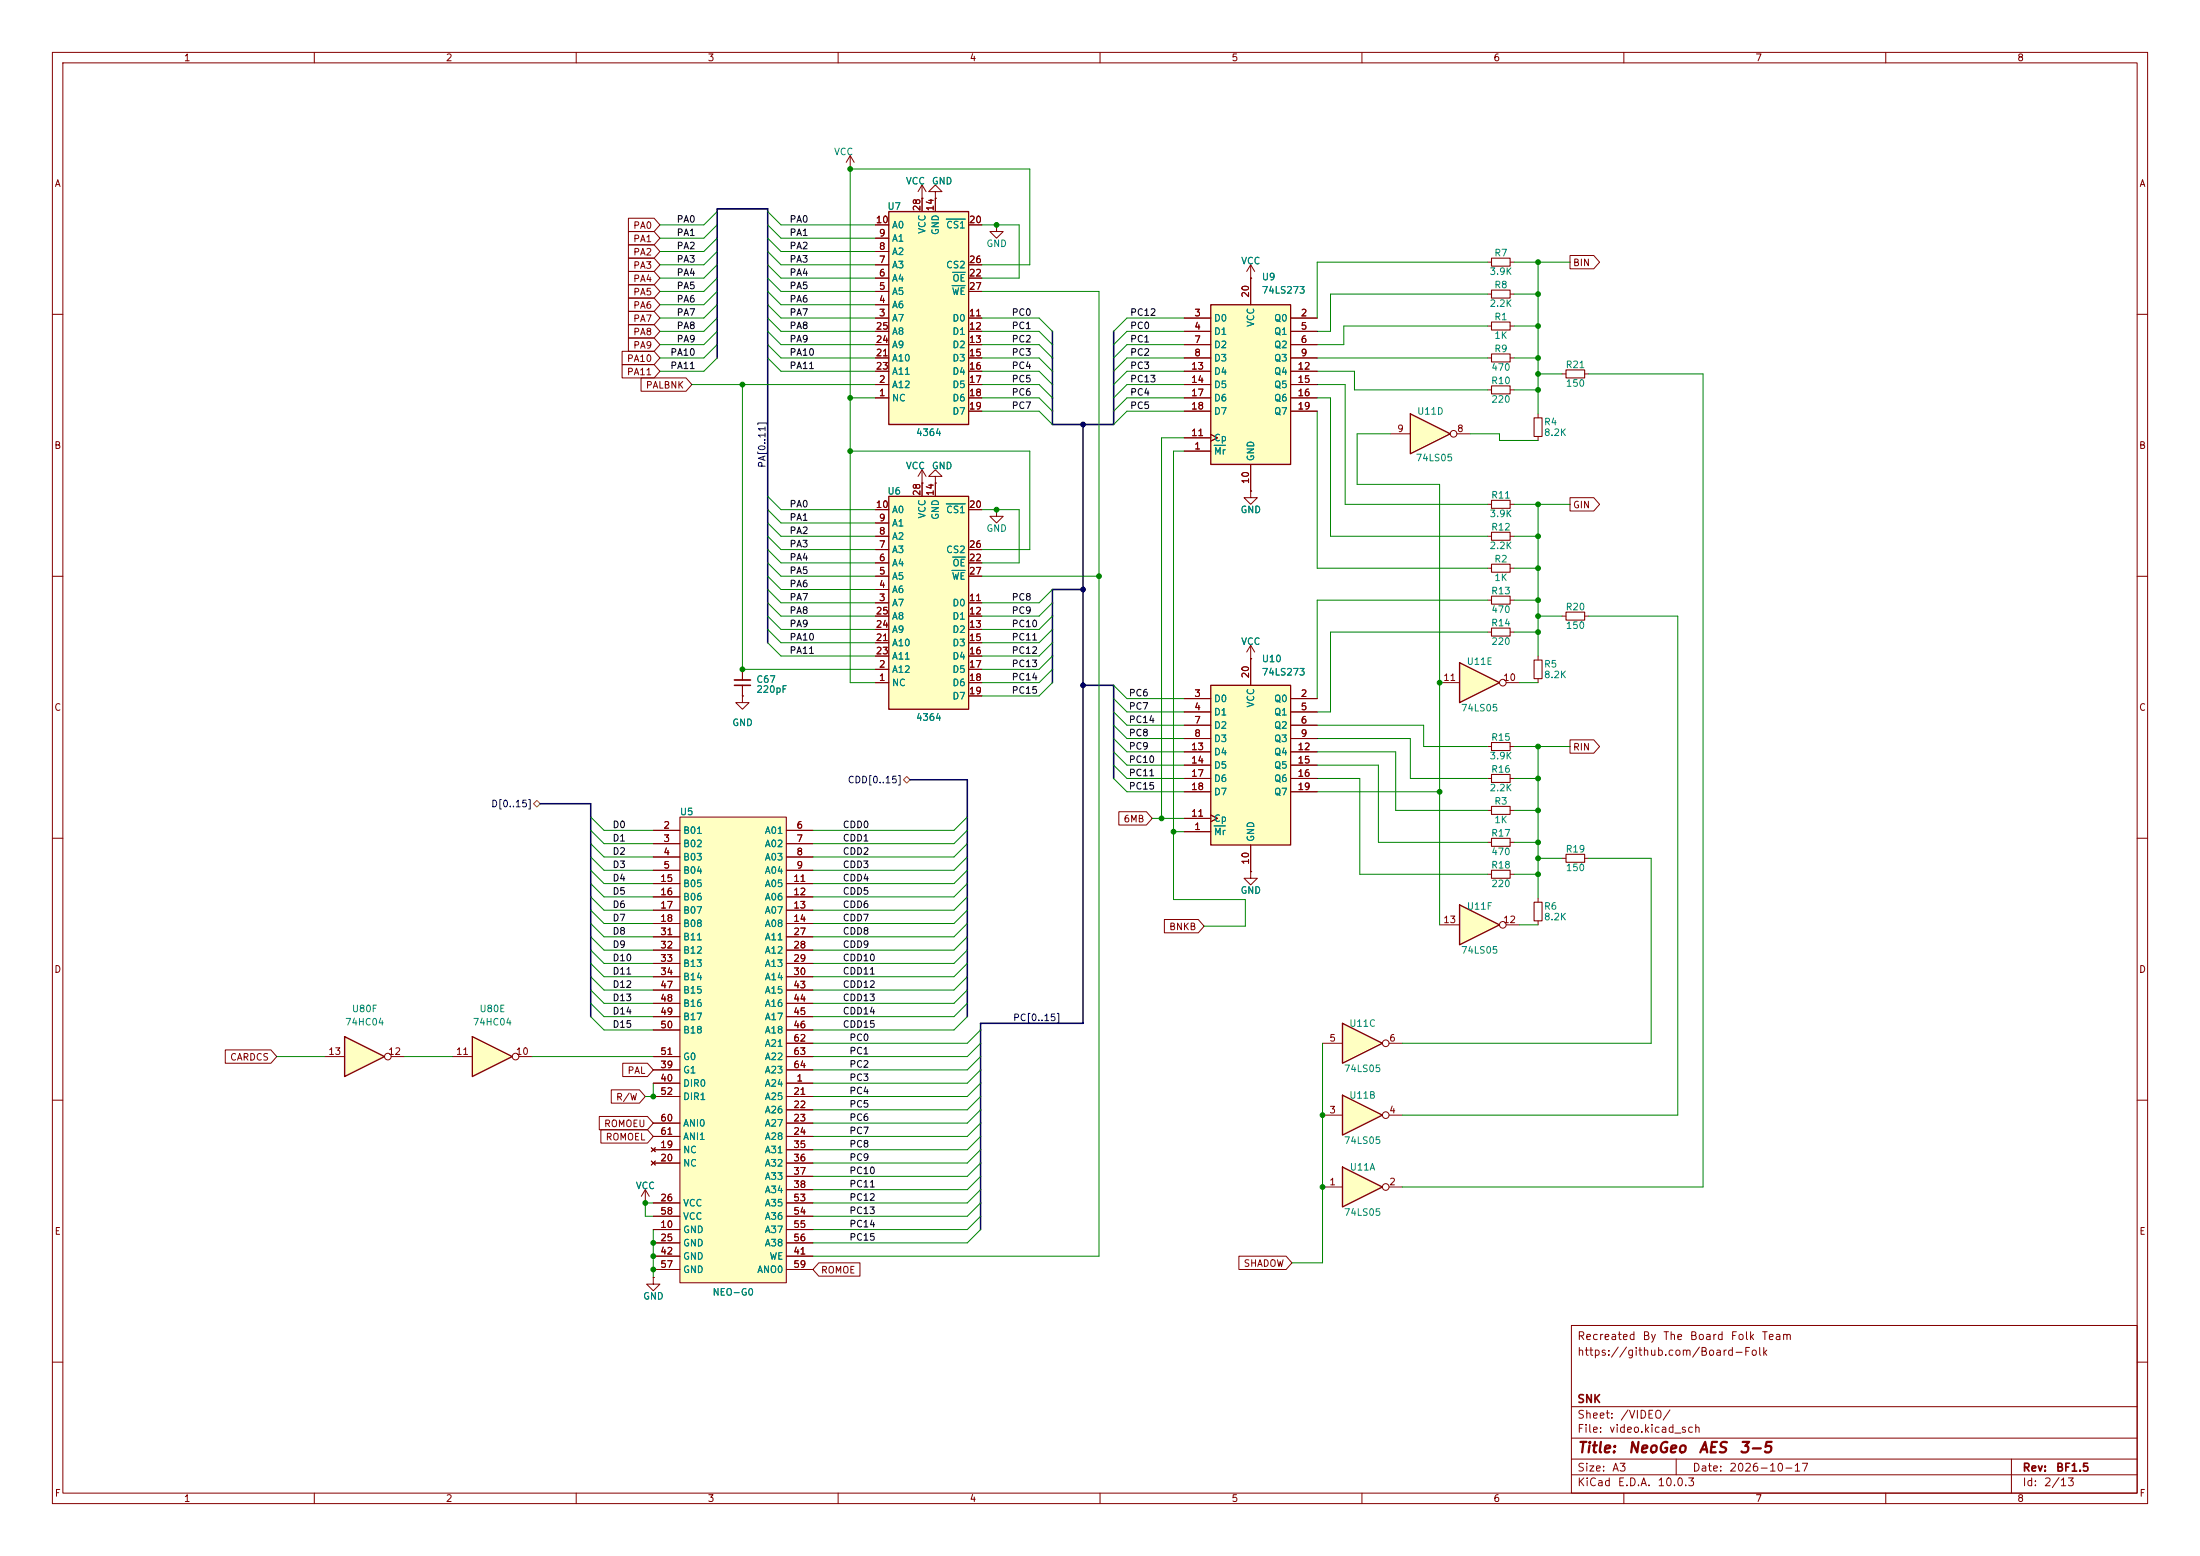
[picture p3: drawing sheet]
<svg xmlns="http://www.w3.org/2000/svg" width="420mm" height="297mm" viewBox="0 0 420 297" stroke-linecap="round" stroke-linejoin="round" font-family="sans-serif">
<g fill="none" stroke="#840000" stroke-width=".19">
<path d="M10 10h400v277h-400zM12 12h396v273h-396zM60 10v2M110 10v2M160 10v2M210 10v2M260 10v2M310 10v2M360 10v2M10 60h2M408 60h2M10 110h2"/>
<path d="M408 110h2M284 120.7h.7M288.3 120.7h.8M10 160h2M408 160h2M284 166.9h.7M288.3 166.9h.8M10 210h2M408 210h2M300 253h108v32h-108zM10 260h2M300 278.5h108"/>
<path d="M300 274.5h108M300 268.5h108M320 278.5v3M384 278.5v6.5M408 260h2M60 285v2M110 285v2M160 285v2M210 285v2M260 285v2M300 281.5h108M310 285v2"/>
<path d="M360 285v2"/>
</g>
<path d="M284.7 119.9h3.6v1.5h-3.6zM284.7 166.1h3.6v1.5h-3.6z" fill="none" stroke="#840000" stroke-width=".2"/>
<path d="M256.3 222.8l7.6 3.8-7.6 3.8z" fill="#ffffc2"/>
<path d="M256.3 222.8l7.6 3.8-7.6 3.8z" fill="none" stroke="#840000" stroke-width=".25"/>
<g fill="none" stroke="#840000" stroke-width=".19">
<path d="M284 160.8h.7M288.3 160.8h.8M298.2 163.8h.8M302.5 163.8h.8M252.5 226.6h3.8M265.2 226.6h2.5"/>
<circle cx="264.5" cy="226.6" r=".63"/>
</g>
<path d="M284.7 160h3.6v1.5h-3.6zM299 163.1h3.5v1.5h-3.5z" fill="none" stroke="#840000" stroke-width=".2"/>
<path d="M278.6 172.7l7.7 3.8-7.7 3.8z" fill="#ffffc2"/>
<path d="M278.6 172.7l7.7 3.8-7.7 3.8z" fill="none" stroke="#840000" stroke-width=".25"/>
<g fill="none" stroke="#840000" stroke-width=".19">
<path d="M274.8 176.5h3.8M287.5 176.5h2.6"/>
<circle cx="286.9" cy="176.5" r=".63"/>
</g>
<path d="M90.2 197.9l7.6 3.8-7.6 3.8z" fill="#ffffc2"/>
<path d="M90.2 197.9l7.6 3.8-7.6 3.8z" fill="none" stroke="#840000" stroke-width=".25"/>
<g fill="none" stroke="#840000" stroke-width=".19">
<path d="M86.4 201.7h3.8M99.1 201.7h2.5"/>
<circle cx="98.4" cy="201.7" r=".63"/>
</g>
<path d="M65.8 197.9l7.6 3.8-7.6 3.8z" fill="#ffffc2"/>
<path d="M65.8 197.9l7.6 3.8-7.6 3.8z" fill="none" stroke="#840000" stroke-width=".25"/>
<g fill="none" stroke="#840000" stroke-width=".19">
<path d="M62 201.7h3.8M74.7 201.7h2.5"/>
<circle cx="74" cy="201.7" r=".63"/>
</g>
<path d="M169.7 94.7h15.2v40.7h-15.2z" fill="#ffffc2"/>
<path d="M169.7 94.7h15.2v40.7h-15.2z" fill="none" stroke="#840000" stroke-width=".25"/>
<g fill="none" stroke="#840000" stroke-width=".19">
<path d="M167.1 99.8h2.6M167.1 97.3h2.6M176 92.2v2.5M178.6 92.2v2.5M184.9 97.3h2.6M167.1 115.1h2.6M167.1 112.5h2.6M167.1 110h2.6M167.1 107.4h2.6M167.1 104.9h2.6M167.1 102.4h2.6M167.1 117.6h2.6"/>
<path d="M184.9 115.1h2.6M184.9 110h2.6M184.9 107.4h2.6M184.9 104.9h2.6M184.9 117.6h2.6M141.7 132.8v1.3h1.3l-1.3 1.3-1.2-1.3h1.2M141.7 132.8h.1M141.7 127.8v2M141.7 130.8v2M167.1 130.3h2.6M167.1 127.8h2.6M167.1 120.1h2.6"/>
<path d="M167.1 122.7h2.6M167.1 125.2h2.6M184.9 130.3h2.6M184.9 127.8h2.6M184.9 120.1h2.6M184.9 122.7h2.6M184.9 125.2h2.6M184.9 132.8h2.6"/>
</g>
<path d="M180.6 96.2h3.7M181.7 108.9h2.6M181.8 106.3h2.5" fill="none" stroke="#008484" stroke-width=".19"/>
<path d="M140.2 130.8h3.1" fill="none" stroke="#840000" stroke-width=".3"/>
<path d="M140.2 129.8h3.1" fill="none" stroke="#840000" stroke-width=".33"/>
<path d="M129.8 156h20.3v88.9h-20.3z" fill="#ffffc2"/>
<g fill="none" stroke="#840000" stroke-width=".19">
<path d="M176 92.2h.1M176 89.7l-.7 1.2M176 89.7l.8 1.2M176 89.7v2.5M178.6 90.9h-1.3l1.3-1.2 1.2 1.2h-1.2v1.3M178.6 92.2h.1M190.2 97.3v1.3h1.3l-1.3 1.2-1.2-1.2h1.2M190.2 97.3h.1M124.7 158.5h5.1M129.8 156h20.3v88.9h-20.3zM150.1 158.5h5.1M124.7 161h5.1"/>
<path d="M124.7 163.6h5.1M124.7 166.1h5.1M124.7 168.7h5.1M124.7 171.2h5.1M124.7 173.7h5.1M124.7 176.3h5.1M124.7 178.8h5.1M150.1 161h5.1M150.1 163.6h5.1M150.1 166.1h5.1M150.1 168.7h5.1M150.1 171.2h5.1"/>
<path d="M150.1 173.7h5.1M150.1 176.3h5.1M150.1 178.8h5.1M124.7 181.4h5.1M124.7 183.9h5.1M124.7 186.4h5.1M124.7 189h5.1M124.7 191.5h5.1M124.7 194.1h5.1M124.7 196.6h5.1M150.1 181.4h5.1M150.1 183.9h5.1"/>
<path d="M150.1 186.4h5.1M150.1 189h5.1M150.1 191.5h5.1M150.1 194.1h5.1M150.1 196.6h5.1M150.1 199.1h5.1M124.3 219.1l.8 .7M124.7 206.8h5.1M124.7 219.5h5.1M124.7 209.3h5.1M124.7 214.4h5.1M124.7 216.9h5.1"/>
<path d="M124.7 204.2h5.1M124.7 201.7h5.1M125.1 219.1l-.8 .7M150.1 206.8h5.1M150.1 219.5h5.1M150.1 209.3h5.1M150.1 211.8h5.1M150.1 214.4h5.1M150.1 216.9h5.1M150.1 204.2h5.1M150.1 201.7h5.1M124.3 221.6l.8 .8"/>
<path d="M124.7 234.7h5.1M124.7 222h5.1M124.7 237.2h5.1M124.7 229.6h5.1M124.7 239.8h5.1M124.7 232.2h5.1M125.1 221.6l-.8 .8M150.1 234.7h5.1M150.1 222h5.1M150.1 237.2h5.1M150.1 229.6h5.1M150.1 224.5h5.1"/>
<path d="M150.1 227.1h5.1M150.1 239.8h5.1M150.1 232.2h5.1M124.7 243.8v1.3h1.3l-1.3 1.3-1.3-1.3h1.3M124.7 243.8h.1M124.7 242.3h5.1M150.1 242.3h5.1"/>
</g>
<path d="M278.6 126.5l7.7 3.8-7.7 3.8z" fill="#ffffc2"/>
<path d="M278.6 126.5l7.7 3.8-7.7 3.8z" fill="none" stroke="#840000" stroke-width=".25"/>
<g fill="none" stroke="#840000" stroke-width=".19">
<path d="M284 50h.7M284 56.1h.7M288.3 50h.8M288.3 56.1h.8M284 74.4h.7M284 68.3h.7M284 62.2h.7M288.3 74.4h.8M288.3 68.3h.8M288.3 62.2h.8M284 96.3h.7M288.3 96.3h.8"/>
<path d="M284 108.5h.7M284 114.6h.7M284 102.4h.7M288.3 108.5h.8M288.3 114.6h.8M288.3 102.4h.8M274.8 130.3h3.8M287.5 130.3h2.6M284 154.7h.7M288.3 154.7h.8"/>
<circle cx="286.9" cy="130.3" r=".63"/>
</g>
<path d="M284.7 49.3h3.6v1.5h-3.6zM284.7 55.4h3.6v1.5h-3.6zM284.7 73.7h3.6v1.5h-3.6zM284.7 67.6h3.6v1.5h-3.6zM284.7 61.5h3.6v1.5h-3.6zM284.7 95.5h3.6v1.5h-3.6zM284.7 107.7h3.6v1.5h-3.6zM284.7 113.8h3.6v1.5h-3.6zM284.7 101.6h3.6v1.5h-3.6zM284.7 153.9h3.6v1.5h-3.6z" fill="none" stroke="#840000" stroke-width=".2"/>
<path d="M269.2 79l7.7 3.8-7.7 3.8z" fill="#ffffc2"/>
<path d="M269.2 79l7.7 3.8-7.7 3.8z" fill="none" stroke="#840000" stroke-width=".25"/>
<g fill="none" stroke="#840000" stroke-width=".19">
<path d="M298.2 71.4h.8M302.5 71.4h.8M238.8 93.7v1.3h-1.3l1.3 1.3 1.2-1.3h-1.2M238.8 93.7h.1M265.4 82.8h3.8M278.1 82.8h2.6M238.8 125.7h.1M238.8 123.2l-.8 1.3M238.8 123.2l.7 1.3M238.8 123.2v2.5M284 148.6h.7M284 142.5h.7"/>
<path d="M288.3 148.6h.8M288.3 142.5h.8"/>
<circle cx="277.5" cy="82.8" r=".63"/>
</g>
<path d="M299 70.6h3.5v1.5h-3.5zM284.7 147.8h3.6v1.6h-3.6zM284.7 141.7h3.6v1.6h-3.6z" fill="none" stroke="#840000" stroke-width=".2"/>
<path d="M231.1 58.2h15.3v30.4h-15.3z" fill="#ffffc2"/>
<path d="M231.1 58.2h15.3v30.4h-15.3z" fill="none" stroke="#840000" stroke-width=".25"/>
<g fill="none" stroke="#840000" stroke-width=".19">
<path d="M238.8 53.1v5.1M226.1 60.7h5M226.1 63.2h5M226.1 65.8h5M226.1 68.3h5M226.1 70.9h5M226.1 73.4h5M226.1 75.9h5M226.1 78.5h5M246.4 60.7h5.1M246.4 63.2h5.1M246.4 65.8h5.1"/>
<path d="M246.4 68.3h5.1M246.4 70.9h5.1M246.4 73.4h5.1M246.4 75.9h5.1M246.4 78.5h5.1M293.6 79v.8M226.1 86.1h5M226.1 83.6h5M231.1 82.9l1.3 .7-1.3 .6M238.8 88.6v5.1M293.6 83.3v.8M238.8 166.4v1.2h-1.3l1.3 1.3 1.2-1.3h-1.2"/>
<path d="M238.8 166.4h.1M293.6 171.5v.7M293.6 175.8v.7M123.2 229.6h.1M123.2 227.1l-.8 1.2M123.2 227.1l.8 1.2M123.2 227.1v2.5"/>
</g>
<path d="M231.8 85h2.2" fill="none" stroke="#008484" stroke-width=".19"/>
<path d="M292.9 79.8h1.5v3.5h-1.5zM292.9 172.2h1.5v3.6h-1.5z" fill="none" stroke="#840000" stroke-width=".2"/>
<path d="M231.1 130.8h15.3v30.5h-15.3z" fill="#ffffc2"/>
<path d="M231.1 130.8h15.3v30.5h-15.3z" fill="none" stroke="#840000" stroke-width=".25"/>
<g fill="none" stroke="#840000" stroke-width=".19">
<path d="M226.1 133.4h5M226.1 135.9h5M226.1 138.4h5M238.8 125.7v5.1M246.4 133.4h5.1M246.4 135.9h5.1M246.4 138.4h5.1M226.1 158.8h5M226.1 141h5M226.1 156.2h5M226.1 143.5h5M226.1 146.1h5"/>
<path d="M226.1 148.6h5M226.1 151.1h5M231.1 155.6l1.3 .6-1.3 .6M246.4 141h5.1M246.4 143.5h5.1M246.4 146.1h5.1M246.4 148.6h5.1M246.4 151.1h5.1M238.8 161.3v5.1"/>
</g>
<path d="M231.8 157.6h2.2" fill="none" stroke="#008484" stroke-width=".19"/>
<path d="M256.3 195.3l7.6 3.8-7.6 3.8z" fill="#ffffc2"/>
<path d="M256.3 195.3l7.6 3.8-7.6 3.8z" fill="none" stroke="#840000" stroke-width=".25"/>
<g fill="none" stroke="#840000" stroke-width=".19">
<path d="M298.2 117.6h.8M302.5 117.6h.8M252.5 199.1h3.8M265.2 199.1h2.5"/>
<circle cx="264.5" cy="199.1" r=".63"/>
</g>
<path d="M299 116.8h3.5v1.6h-3.5z" fill="none" stroke="#840000" stroke-width=".2"/>
<path d="M169.7 40.4h15.2v40.6h-15.2z" fill="#ffffc2"/>
<path d="M169.7 40.4h15.2v40.6h-15.2z" fill="none" stroke="#840000" stroke-width=".25"/>
<g fill="none" stroke="#840000" stroke-width=".19">
<path d="M162.3 32.3h.1M162.3 29.7l-.8 1.3M162.3 29.7l.8 1.3M162.3 29.7v2.6M176 37.8h.1M176 35.3v5.1M176 35.3l-.7 1.3M176 35.3l.8 1.3M178.6 36.6h-1.3l1.3-1.3 1.2 1.3h-1.2v1.2M178.6 37.8h.1M178.6 37.8v2.6M167.1 58.2h2.6"/>
<path d="M167.1 55.6h2.6M167.1 53.1h2.6M167.1 50.5h2.6M167.1 48h2.6M167.1 45.5h2.6M167.1 42.9h2.6M184.9 55.6h2.6M184.9 53.1h2.6M184.9 50.5h2.6M184.9 42.9h2.6M190.2 42.9v1.3h1.3l-1.3 1.3-1.2-1.3h1.2M190.2 42.9h.1"/>
<path d="M238.8 53.1h.1M238.8 50.5l-.8 1.3M238.8 50.5l.7 1.3M238.8 50.5v2.6M167.1 75.9h2.6M167.1 73.4h2.6M167.1 60.7h2.6M167.1 63.2h2.6M167.1 65.8h2.6M167.1 68.3h2.6M167.1 70.9h2.6M184.9 75.9h2.6"/>
<path d="M184.9 73.4h2.6M184.9 60.7h2.6M184.9 63.2h2.6M184.9 65.8h2.6M184.9 68.3h2.6M184.9 70.9h2.6M184.9 78.5h2.6M293.6 125.2v.8M293.6 129.5v.8"/>
</g>
<path d="M180.6 41.8h3.7M181.7 54.5h2.6M181.8 52h2.5" fill="none" stroke="#008484" stroke-width=".19"/>
<path d="M292.9 126h1.5v3.5h-1.5z" fill="none" stroke="#840000" stroke-width=".2"/>
<path d="M256.3 209l7.6 3.9-7.6 3.8z" fill="#ffffc2"/>
<path d="M256.3 209l7.6 3.9-7.6 3.8z" fill="none" stroke="#840000" stroke-width=".25"/>
<g fill="none" stroke="#840000" stroke-width=".19">
<path d="M176 37.8h.1M176 37.8v2.6M178.6 37.8h.1M178.6 37.8v2.6M120 54.4h4.9l1.1 1.2-1.1 1.3h-4.9zM120 59.4h4.9l1.1 1.3-1.1 1.3h-4.9zM120 56.9h4.9l1.1 1.3-1.1 1.2h-4.9zM120 46.7h4.9l1.1 1.3-1.1 1.3h-4.9zM120 49.3h4.9l1.1 1.2-1.1 1.3h-4.9zM120 51.8h4.9l1.1 1.3-1.1 1.3h-4.9zM120 44.2h4.9l1.1 1.3-1.1 1.2h-4.9zM120 41.7h4.9l1.1 1.2-1.1 1.3h-4.9z"/>
<path d="M167.1 58.2h2.6M167.1 55.6h2.6M167.1 53.1h2.6M167.1 50.5h2.6M167.1 48h2.6M167.1 45.5h2.6M167.1 42.9h2.6M184.9 55.6h2.6M184.9 53.1h2.6M184.9 50.5h2.6M184.9 42.9h2.6M238.8 53.1h.1"/>
<path d="M238.8 53.1v5.1M299.7 48.8h4.6l1.1 1.2-1.1 1.3h-4.6zM118.8 67.1h6.1l1.1 1.2-1.1 1.3h-6.1zM118.8 69.6h6.1l1.1 1.3-1.1 1.2h-6.1zM120 62h4.9l1.1 1.2-1.1 1.3h-4.9zM120 64.5h4.9l1.1 1.3-1.1 1.3h-4.9zM122.4 72.1h8.6l1.1 1.3-1.1 1.3h-8.6zM167.1 75.9h2.6M167.1 73.4h2.6M167.1 60.7h2.6M167.1 63.2h2.6M167.1 65.8h2.6"/>
<path d="M167.1 68.3h2.6M167.1 70.9h2.6M184.9 75.9h2.6M184.9 73.4h2.6M184.9 60.7h2.6M184.9 63.2h2.6M184.9 65.8h2.6M184.9 68.3h2.6M184.9 70.9h2.6M184.9 78.5h2.6M226.1 75.9h5M226.1 73.4h5"/>
<path d="M226.1 60.7h5M226.1 63.2h5M226.1 65.8h5M226.1 68.3h5M226.1 70.9h5M226.1 78.5h5M246.4 75.9h5.1M246.4 73.4h5.1M246.4 60.7h5.1M246.4 63.2h5.1M246.4 65.8h5.1M246.4 68.3h5.1"/>
<path d="M246.4 70.9h5.1M246.4 78.5h5.1M167.1 99.8h2.6M167.1 97.3h2.6M176 92.2h.1M176 92.2v2.5M178.6 92.2h.1M178.6 92.2v2.5M184.9 97.3h2.6M226.1 86.1h5M226.1 83.6h5M231.1 82.9l1.3 .7-1.3 .6"/>
<path d="M238.8 93.7h.1M238.8 88.6v5.1M299.7 95h4.6l1.1 1.3-1.1 1.2h-4.6zM167.1 115.1h2.6M167.1 112.5h2.6M167.1 110h2.6M167.1 107.4h2.6M167.1 104.9h2.6M167.1 102.4h2.6M167.1 117.6h2.6M184.9 115.1h2.6M184.9 110h2.6"/>
<path d="M184.9 107.4h2.6M184.9 104.9h2.6M184.9 117.6h2.6M141.7 132.8h.1M141.7 127.8v2M141.7 130.8v2M167.1 130.3h2.6M167.1 127.8h2.6M167.1 120.1h2.6M167.1 122.7h2.6M167.1 125.2h2.6M184.9 130.3h2.6"/>
<path d="M184.9 127.8h2.6M184.9 120.1h2.6M184.9 122.7h2.6M184.9 125.2h2.6M184.9 132.8h2.6M226.1 133.4h5M226.1 135.9h5M226.1 138.4h5M238.8 125.7h.1M238.8 125.7v5.1M246.4 133.4h5.1M246.4 135.9h5.1"/>
<path d="M246.4 138.4h5.1M124.7 158.5h5.1M150.1 158.5h5.1M213.6 154.9h5.3l1.1 1.3-1.1 1.3h-5.3zM226.1 158.8h5M226.1 141h5M226.1 156.2h5M226.1 143.5h5M226.1 146.1h5M226.1 148.6h5M226.1 151.1h5M231.1 155.6l1.3 .6-1.3 .6"/>
<path d="M246.4 141h5.1M246.4 143.5h5.1M246.4 146.1h5.1M246.4 148.6h5.1M246.4 151.1h5.1M299.7 141.2h4.6l1.1 1.3-1.1 1.3h-4.6zM124.7 161h5.1M124.7 163.6h5.1M124.7 166.1h5.1M124.7 168.7h5.1M124.7 171.2h5.1M124.7 173.7h5.1"/>
<path d="M124.7 176.3h5.1M124.7 178.8h5.1M150.1 161h5.1M150.1 163.6h5.1M150.1 166.1h5.1M150.1 168.7h5.1M150.1 171.2h5.1M150.1 173.7h5.1M150.1 176.3h5.1M150.1 178.8h5.1M222.3 175.5h6.5l1.1 1.3-1.1 1.3h-6.5zM238.8 166.4h.1"/>
<path d="M238.8 161.3v5.1M124.7 181.4h5.1M124.7 183.9h5.1M124.7 186.4h5.1M124.7 189h5.1M124.7 191.5h5.1M124.7 194.1h5.1M124.7 196.6h5.1M150.1 181.4h5.1M150.1 183.9h5.1M150.1 186.4h5.1M150.1 189h5.1"/>
<path d="M150.1 191.5h5.1M150.1 194.1h5.1M150.1 196.6h5.1M150.1 199.1h5.1M43 200.4h8.7l1.1 1.3-1.1 1.2h-8.7zM114.4 213.1h9.2l1.1 1.3-1.1 1.2h-9.2zM114.7 215.6h8.9l1.1 1.3-1.1 1.3h-8.9zM116.7 208h5.4l1.1 1.3-1.1 1.3h-5.4zM118.9 202.9h4.7l1.1 1.3-1.1 1.3h-4.7zM124.3 219.1l.8 .7M124.7 206.8h5.1M124.7 219.5h5.1"/>
<path d="M124.7 209.3h5.1M124.7 214.4h5.1M124.7 216.9h5.1M124.7 204.2h5.1M124.7 201.7h5.1M125.1 219.1l-.8 .7M150.1 206.8h5.1M150.1 219.5h5.1M150.1 209.3h5.1M150.1 211.8h5.1M150.1 214.4h5.1M150.1 216.9h5.1"/>
<path d="M150.1 204.2h5.1M150.1 201.7h5.1M252.5 212.9h3.8M265.2 212.9h2.5M123.2 229.6h.1M124.3 221.6l.8 .8M124.7 234.7h5.1M124.7 222h5.1M124.7 237.2h5.1M124.7 229.6h5.1M124.7 239.8h5.1M124.7 232.2h5.1"/>
<path d="M125.1 221.6l-.8 .8M150.1 234.7h5.1M150.1 222h5.1M150.1 237.2h5.1M150.1 229.6h5.1M150.1 224.5h5.1M150.1 227.1h5.1M150.1 239.8h5.1M150.1 232.2h5.1M236.5 239.8h9l1.1 1.2-1.1 1.3h-9zM124.7 243.8h.1M124.7 242.3h5.1"/>
<path d="M150.1 242.3h5.1M156.3 241h7.9v2.6h-7.9l-1.1-1.3z"/>
<circle cx="264.5" cy="212.9" r=".63"/>
</g>
<path d="M101.9 153.4l.6-.6 .6 .6-.6 .7zM172.5 148.8l.6-.6 .6 .6-.6 .7z" fill="none" stroke="#848400" stroke-width=".19"/>
<path d="M136.9 68.3v-28.4h9.7v82.8M200.9 63.2v17.8h11.7v-17.8M206.8 81v114.3h-19.6v39.4M206.8 112.5h-5.9v17.8M206.8 130.8h5.8v17.8M103.1 153.4h9.7v40.7M173.7 148.8h11v45.3" fill="none" stroke="#000084" stroke-width=".3"/>
<g fill="none" stroke="#008400" stroke-width=".19">
<path d="M136.9 58.2l-2.5 2.5h-8.4M136.9 40.4l-2.5 2.5h-8.4M136.9 42.9l-2.5 2.6h-8.4M136.9 50.5l-2.5 2.6h-8.4M136.9 45.5l-2.5 2.5h-8.4M136.9 48l-2.5 2.5h-8.4M136.9 53.1l-2.5 2.5h-8.4M136.9 55.6l-2.5 2.6h-8.4M146.6 58.2l2.5 2.5h18M146.6 40.4l2.5 2.5h18M146.6 42.9l2.5 2.6h18M146.6 50.5l2.5 2.6h18"/>
<path d="M146.6 45.5l2.5 2.5h18M146.6 48l2.5 2.5h18M146.6 53.1l2.5 2.5h18M146.6 55.6l2.5 2.6h18M187.5 50.5h9.1v-18.2h-34.3v98h4.8M187.5 55.6h22.3v184.2h-54.6M187.5 42.9h7.1v10.2h-7.1M284 56.1h-30v7.1h-2.5M284 50h-32.5v10.7M289.1 56.1h4.5M289.1 50h10.6M293.6 50v29"/>
<path d="M132.1 73.4h35M136.9 63.2l-2.5 2.6h-8.4M136.9 65.8l-2.5 2.5h-8.4M136.9 60.7l-2.5 2.5h-8.4M136.9 68.3l-2.5 2.6h-8.4M141.7 73.4v54.4h25.4M146.6 63.2l2.5 2.6h18M146.6 65.8l2.5 2.5h18M146.6 60.7l2.5 2.5h18M146.6 68.3l2.5 2.6h18M162.3 75.9h4.8M187.5 60.7h10.9l2.5 2.5"/>
<path d="M187.5 65.8h10.9l2.5 2.5M187.5 68.3h10.9l2.5 2.6M187.5 63.2h10.9l2.5 2.6M187.5 70.9h10.9l2.5 2.5M187.5 73.4h10.9l2.5 2.5M187.5 75.9h10.9l2.5 2.6M187.5 78.5h10.9l2.5 2.5M226.1 60.7h-11l-2.5 2.5M226.1 65.8h-11l-2.5 2.5M226.1 68.3h-11l-2.5 2.6M226.1 63.2h-11l-2.5 2.6M226.1 70.9h-11l-2.5 2.5"/>
<path d="M226.1 73.4h-11l-2.5 2.5M226.1 75.9h-11l-2.5 2.6M226.1 78.5h-11l-2.5 2.5M251.5 68.3h32.5M251.5 70.9h7.1v3.5h25.4M251.5 73.4h5.3v22.9h27.2M251.5 75.9h2.5v26.5h30M251.5 78.5v30h32.5M284 62.2h-27.5v3.6h-5M289.1 62.2h4.5M289.1 68.3h4.5M289.1 74.4h4.5"/>
<path d="M293.6 71.4h4.6M303.3 71.4h21.8v155.2h-57.4M146.6 94.7l2.5 2.6h18M146.6 97.3l2.5 2.5h18M146.6 99.8l2.5 2.6h18M162.3 86.1h34.3v18.8h-9.1M187.5 97.3h7.1v10.1h-7.1M226.1 86.1h-2.1v85.6h13.7v5.1h-7.8M226.1 83.6h-4.4v72.6M265.4 82.8h-6.3v9.7h15.7v84M280.7 82.8h5.6v1.3h7.3M289.1 96.3h10.6"/>
<path d="M293.6 96.3v28.9M146.6 104.9l2.5 2.5h18M146.6 102.4l2.5 2.5h18M146.6 107.4l2.5 2.6h18M146.6 115.1l2.5 2.5h18M146.6 117.6l2.5 2.5h18M146.6 112.5l2.5 2.6h18M146.6 110l2.5 2.5h18M187.5 110h22.3M200.9 115.1l-2.5 2.5h-10.9M200.9 117.6l-2.5 2.5h-10.9M200.9 112.5l-2.5 2.6h-10.9"/>
<path d="M284 114.6h-32.5v18.8M289.1 102.4h4.5M289.1 108.5h4.5M289.1 114.6h4.5M293.6 117.6h4.6M303.3 117.6h17v95.3h-52.6M146.6 120.1l2.5 2.6h18M146.6 122.7l2.5 2.5h18M200.9 127.8l-2.5 2.5h-10.9M200.9 120.1l-2.5 2.6h-10.9M200.9 125.2l-2.5 2.6h-10.9M200.9 122.7l-2.5 2.5h-10.9"/>
<path d="M200.9 130.3l-2.5 2.5h-10.9M212.6 138.4l2.5 2.6h11M212.6 130.8l2.5 2.6h11M212.6 133.4l2.5 2.5h11M212.6 135.9l2.5 2.5h11M251.5 138.4h20.3v4.1h12.2M284 120.7h-30v15.2h-2.5M289.1 120.7h4.5M290.1 130.3h3.5M112.8 156l2.5 2.5h9.4M112.8 158.5l2.5 2.5h9.4M184.7 156l-2.6 2.5h-26.9"/>
<path d="M184.7 158.5l-2.6 2.5h-26.9M212.6 141l2.5 2.5h11M212.6 146.1l2.5 2.5h11M212.6 143.5l2.5 2.6h11M212.6 148.6l2.5 2.5h11M220 156.2h6.1M224 158.8h2.1M251.5 148.6h8.1v18.3h24.4M251.5 143.5h14.9v11.2h17.6M251.5 146.1h11.6v14.7h20.9M251.5 141h17.7v7.6h14.8M251.5 151.1h23.3"/>
<path d="M289.1 154.7h4.5M289.1 148.6h4.5M289.1 142.5h10.6M293.6 142.5v29M112.8 161l2.5 2.6h9.4M112.8 168.7l2.5 2.5h9.4M112.8 171.2l2.5 2.5h9.4M112.8 163.6l2.5 2.5h9.4M112.8 166.1l2.5 2.6h9.4M112.8 173.7l2.5 2.6h9.4M112.8 178.8l2.5 2.6h9.4M112.8 176.3l2.5 2.5h9.4"/>
<path d="M184.7 161l-2.6 2.6h-26.9M184.7 168.7l-2.6 2.5h-26.9M184.7 171.2l-2.6 2.5h-26.9M184.7 163.6l-2.6 2.5h-26.9M184.7 166.1l-2.6 2.6h-26.9M184.7 173.7l-2.6 2.6h-26.9M184.7 178.8l-2.6 2.6h-26.9M184.7 176.3l-2.6 2.5h-26.9M289.1 166.9h4.5M289.1 160.8h4.5M290.1 176.5h3.5M293.6 163.8h4.6"/>
<path d="M303.3 163.8h11.9v35.3h-47.5M112.8 189l2.5 2.5h9.4M112.8 194.1l2.5 2.5h9.4M112.8 191.5l2.5 2.6h9.4M112.8 181.4l2.5 2.5h9.4M112.8 186.4l2.5 2.6h9.4M112.8 183.9l2.5 2.5h9.4M184.7 189l-2.6 2.5h-26.9M184.7 194.1l-2.6 2.5h-26.9M184.7 191.5l-2.6 2.6h-26.9M184.7 181.4l-2.6 2.5h-26.9M184.7 186.4l-2.6 2.6h-26.9"/>
<path d="M184.7 183.9l-2.6 2.5h-26.9M187.2 196.6l-2.5 2.5h-29.5M187.2 199.1l-2.5 2.6h-29.5M252.5 199.1v41.9h-5.9M52.8 201.7h9.2M77.2 201.7h9.2M101.6 201.7h23.1M124.7 206.8v2.5h-1.5M187.2 216.9l-2.5 2.6h-29.5M187.2 214.4l-2.5 2.5h-29.5M187.2 219.5l-2.5 2.5h-29.5M187.2 209.3l-2.5 2.5h-29.5"/>
<path d="M187.2 206.8l-2.5 2.5h-29.5M187.2 201.7l-2.5 2.5h-29.5M187.2 204.2l-2.5 2.6h-29.5M187.2 211.8l-2.5 2.6h-29.5M124.7 229.6h-1.5v2.6h1.5M124.7 234.7v9.1M187.2 229.6l-2.5 2.6h-29.5M187.2 222l-2.5 2.5h-29.5M187.2 224.5l-2.5 2.6h-29.5M187.2 227.1l-2.5 2.5h-29.5M187.2 234.7l-2.5 2.5h-29.5M187.2 232.2l-2.5 2.5h-29.5"/>
</g>
<path d="M180.6 41.8h3.7M181.7 54.5h2.6M181.8 52h2.5M180.6 96.2h3.7M231.8 85h2.2M181.7 108.9h2.6M181.8 106.3h2.5M231.8 157.6h2.2" fill="none" stroke="#008484" stroke-width=".19"/>
<g fill="#008400" stroke="#008400" stroke-width=".19">
<circle cx="162.3" cy="86.1" r=".46"/>
<circle cx="162.3" cy="75.9" r=".46"/>
<circle cx="162.3" cy="32.3" r=".46"/>
<circle cx="190.2" cy="42.9" r=".46"/>
<circle cx="141.7" cy="127.8" r=".46"/>
<circle cx="190.2" cy="97.3" r=".46"/>
<circle cx="141.7" cy="73.4" r=".46"/>
<circle cx="124.7" cy="209.3" r=".46"/>
<circle cx="123.2" cy="229.6" r=".46"/>
<circle cx="124.7" cy="239.8" r=".46"/>
<circle cx="124.7" cy="242.3" r=".46"/>
<circle cx="124.7" cy="237.2" r=".46"/>
<circle cx="293.6" cy="148.6" r=".46"/>
<circle cx="293.6" cy="142.5" r=".46"/>
<circle cx="293.6" cy="114.6" r=".46"/>
<circle cx="293.6" cy="96.3" r=".46"/>
<circle cx="293.6" cy="117.6" r=".46"/>
<circle cx="293.6" cy="120.7" r=".46"/>
<circle cx="293.6" cy="102.4" r=".46"/>
<circle cx="293.6" cy="108.5" r=".46"/>
<circle cx="209.8" cy="110" r=".46"/>
<circle cx="293.6" cy="56.1" r=".46"/>
<circle cx="293.6" cy="50" r=".46"/>
<circle cx="293.6" cy="71.4" r=".46"/>
<circle cx="293.6" cy="68.3" r=".46"/>
<circle cx="293.6" cy="62.2" r=".46"/>
<circle cx="293.6" cy="74.4" r=".46"/>
<circle cx="274.8" cy="151.1" r=".46"/>
<circle cx="274.8" cy="130.3" r=".46"/>
<circle cx="252.5" cy="226.6" r=".46"/>
<circle cx="252.5" cy="212.9" r=".46"/>
<circle cx="221.7" cy="156.2" r=".46"/>
<circle cx="224" cy="158.8" r=".46"/>
<circle cx="293.6" cy="154.7" r=".46"/>
<circle cx="293.6" cy="160.8" r=".46"/>
<circle cx="293.6" cy="163.8" r=".46"/>
<circle cx="293.6" cy="166.9" r=".46"/>
</g>
<g fill="#000084" stroke="#000084" stroke-width=".19">
<circle cx="206.8" cy="112.5" r=".46"/>
<circle cx="206.8" cy="130.8" r=".46"/>
<circle cx="206.8" cy="81" r=".46"/>
</g>
<g font-size="2" fill="#840000">
<text x="301" y="277.8">Title:</text>
<text x="310.7" y="277.8">NeoGeo</text>
<text x="324.1" y="277.8">AES</text>
<text x="331.9" y="277.8">3-5</text>
</g>
<g font-size="1.5" fill="#840000">
<text x="301" y="256.1">Recreated</text>
<text x="313.4" y="256.1">By</text>
<text x="317.4" y="256.1">The</text>
<text x="322.5" y="256.1">Board</text>
<text x="330.3" y="256.1">Folk</text>
<text x="336.2" y="256.1">Team</text>
<text x="301" y="259.1">https://github.com/Board-Folk</text>
<text x="301" y="268.1">SNK</text>
<text x="301" y="273.8">File:</text>
<text x="301" y="271.1">Sheet:</text>
<text x="307.1" y="273.8">video.kicad_sch</text>
<text x="309.2" y="271.1">/VIDEO/</text>
<text x="301" y="281.2">Size:</text>
<text x="307.6" y="281.2">A3</text>
<text x="323" y="281.2">Date:</text>
<text x="330" y="281.2">2026-10-17</text>
<text x="386" y="281.2">Rev:</text>
<text x="392.4" y="281.2">BF1.5</text>
<text x="301" y="284">KiCad</text>
<text x="308.7" y="284">E.D.A.</text>
<text x="316.3" y="284">10.0.3</text>
<text x="386" y="284">Id:</text>
<text x="390.1" y="284">2/13</text>
</g>
<g font-size="1.3" fill="#840000">
<text x="35" y="12">1</text>
<text x="85" y="12">2</text>
<text x="135" y="12">3</text>
<text x="185" y="12">4</text>
<text x="235" y="12">5</text>
<text x="285" y="12">6</text>
<text x="335" y="12">7</text>
<text x="385" y="12">8</text>
<text x="10.3" y="36">A</text>
<text x="408.3" y="36">A</text>
<text x="176" y="40.4" transform="rotate(-90 176 40.4)">28</text>
<text x="178.5" y="40.4" transform="rotate(-90 178.5 40.4)">14</text>
<text x="120.8" y="46.5">PA1</text>
<text x="120.8" y="44">PA0</text>
<text x="167.1" y="42.9">10</text>
<text x="167.7" y="48">8</text>
<text x="167.7" y="45.4">9</text>
<text x="184.9" y="42.9">20</text>
<text x="120.8" y="49.1">PA2</text>
<text x="120.8" y="51.6">PA3</text>
<text x="167.7" y="53.1">6</text>
<text x="167.7" y="50.5">7</text>
<text x="184.9" y="53.1">22</text>
<text x="184.9" y="50.5">26</text>
<text x="300.2" y="51.1">BIN</text>
<text x="120.8" y="56.7">PA5</text>
<text x="120.8" y="59.2">PA6</text>
<text x="120.8" y="54.1">PA4</text>
<text x="167.7" y="58.1">4</text>
<text x="167.7" y="55.6">5</text>
<text x="184.9" y="55.6">27</text>
<text x="238.7" y="56.9" transform="rotate(-90 238.7 56.9)">20</text>
<text x="120.8" y="64.3">PA8</text>
<text x="120.8" y="61.8">PA7</text>
<text x="167.1" y="65.8">24</text>
<text x="167.1" y="63.2">25</text>
<text x="167.7" y="60.7">3</text>
<text x="184.9" y="60.7">11</text>
<text x="184.9" y="63.2">12</text>
<text x="184.9" y="65.8">13</text>
<text x="227.9" y="60.7">3</text>
<text x="227.9" y="63.2">4</text>
<text x="227.9" y="65.8">7</text>
<text x="248.2" y="60.7">2</text>
<text x="248.2" y="63.2">5</text>
<text x="248.2" y="65.8">6</text>
<text x="119.6" y="69.4">PA10</text>
<text x="119.6" y="71.9">PA11</text>
<text x="120.8" y="66.8">PA9</text>
<text x="167.1" y="68.3">21</text>
<text x="167.1" y="70.8">23</text>
<text x="184.9" y="68.3">15</text>
<text x="184.9" y="70.8">16</text>
<text x="227.3" y="70.8">13</text>
<text x="227.9" y="68.3">8</text>
<text x="247.6" y="70.8">12</text>
<text x="248.2" y="68.3">9</text>
<text x="123.2" y="74.5">PALBNK</text>
<text x="167.7" y="75.9">1</text>
<text x="167.7" y="73.4">2</text>
<text x="184.9" y="73.4">17</text>
<text x="184.9" y="75.9">18</text>
<text x="227.3" y="73.4">14</text>
<text x="227.3" y="75.9">17</text>
<text x="247.6" y="73.4">15</text>
<text x="247.6" y="75.9">16</text>
<text x="184.9" y="78.5">19</text>
<text x="227.3" y="83.5">11</text>
<text x="227.3" y="78.5">18</text>
<text x="247.6" y="78.5">19</text>
<text x="266.6" y="82.8">9</text>
<text x="278.1" y="82.8">8</text>
<text x="10.3" y="86">B</text>
<text x="227.9" y="86.1">1</text>
<text x="408.2" y="86">B</text>
<text x="176" y="94.8" transform="rotate(-90 176 94.8)">28</text>
<text x="178.5" y="94.8" transform="rotate(-90 178.5 94.8)">14</text>
<text x="238.7" y="92.5" transform="rotate(-90 238.7 92.5)">10</text>
<text x="167.1" y="97.3">10</text>
<text x="167.7" y="99.8">9</text>
<text x="184.9" y="97.3">20</text>
<text x="300.2" y="97.3">GIN</text>
<text x="167.7" y="107.4">6</text>
<text x="167.7" y="104.9">7</text>
<text x="167.7" y="102.3">8</text>
<text x="184.9" y="107.4">22</text>
<text x="184.9" y="104.9">26</text>
<text x="167.7" y="112.5">4</text>
<text x="167.7" y="110">5</text>
<text x="184.9" y="110">27</text>
<text x="167.1" y="117.6">25</text>
<text x="167.7" y="115">3</text>
<text x="184.9" y="115">11</text>
<text x="184.9" y="117.6">12</text>
<text x="167.1" y="122.7">21</text>
<text x="167.1" y="125.2">23</text>
<text x="167.1" y="120.1">24</text>
<text x="184.9" y="120.1">13</text>
<text x="184.9" y="122.7">15</text>
<text x="184.9" y="125.2">16</text>
<text x="167.7" y="130.3">1</text>
<text x="167.7" y="127.7">2</text>
<text x="184.9" y="127.7">17</text>
<text x="184.9" y="130.3">18</text>
<text x="238.7" y="129.6" transform="rotate(-90 238.7 129.6)">20</text>
<text x="275.4" y="130.3">11</text>
<text x="286.9" y="130.3">10</text>
<text x="10.3" y="136">C</text>
<text x="184.9" y="132.8">19</text>
<text x="227.9" y="133.3">3</text>
<text x="227.9" y="135.9">4</text>
<text x="248.2" y="133.3">2</text>
<text x="248.2" y="135.9">5</text>
<text x="408.2" y="136">C</text>
<text x="227.3" y="143.5">13</text>
<text x="227.9" y="138.4">7</text>
<text x="227.9" y="140.9">8</text>
<text x="247.6" y="143.5">12</text>
<text x="248.2" y="138.4">6</text>
<text x="248.2" y="140.9">9</text>
<text x="300.2" y="143.6">RIN</text>
<text x="227.3" y="146">14</text>
<text x="227.3" y="148.6">17</text>
<text x="247.6" y="146">15</text>
<text x="247.6" y="148.6">16</text>
<text x="227.3" y="151.1">18</text>
<text x="247.6" y="151.1">19</text>
<text x="126.5" y="158.5">2</text>
<text x="126.5" y="161">3</text>
<text x="151.9" y="158.5">6</text>
<text x="151.9" y="161">7</text>
<text x="214.4" y="157.3">6MB</text>
<text x="227.3" y="156.2">11</text>
<text x="227.9" y="158.7">1</text>
<text x="126.5" y="163.6">4</text>
<text x="126.5" y="166.1">5</text>
<text x="151.9" y="163.6">8</text>
<text x="151.9" y="166.1">9</text>
<text x="238.7" y="165.1" transform="rotate(-90 238.7 165.1)">10</text>
<text x="125.9" y="168.6">15</text>
<text x="125.9" y="171.2">16</text>
<text x="125.9" y="173.7">17</text>
<text x="151.3" y="168.6">11</text>
<text x="151.3" y="171.2">12</text>
<text x="151.3" y="173.7">13</text>
<text x="125.9" y="176.3">18</text>
<text x="125.9" y="178.8">31</text>
<text x="151.3" y="176.3">14</text>
<text x="151.3" y="178.8">27</text>
<text x="223.1" y="177.8">BNKB</text>
<text x="275.4" y="176.5">13</text>
<text x="286.9" y="176.5">12</text>
<text x="10.3" y="186">D</text>
<text x="125.9" y="181.3">32</text>
<text x="125.9" y="183.9">33</text>
<text x="151.3" y="181.3">28</text>
<text x="151.3" y="183.9">29</text>
<text x="408.2" y="186">D</text>
<text x="125.9" y="186.4">34</text>
<text x="125.9" y="189">47</text>
<text x="125.9" y="191.5">48</text>
<text x="151.3" y="186.4">30</text>
<text x="151.3" y="189">43</text>
<text x="151.3" y="191.5">44</text>
<text x="125.9" y="194">49</text>
<text x="125.9" y="196.6">50</text>
<text x="151.3" y="194">45</text>
<text x="151.3" y="196.6">46</text>
<text x="43.8" y="202.7">CARDCS</text>
<text x="62.6" y="201.7">13</text>
<text x="74" y="201.7">12</text>
<text x="87" y="201.7">11</text>
<text x="98.4" y="201.7">10</text>
<text x="125.9" y="201.7">51</text>
<text x="151.3" y="199.1">62</text>
<text x="151.3" y="201.7">63</text>
<text x="253.7" y="199.1">5</text>
<text x="265.1" y="199.1">6</text>
<text x="119.7" y="205.3">PAL</text>
<text x="125.9" y="204.2">39</text>
<text x="125.9" y="206.7">40</text>
<text x="125.9" y="209.3">52</text>
<text x="151.3" y="209.3">21</text>
<text x="151.3" y="204.2">64</text>
<text x="151.9" y="206.7">1</text>
<text x="115.2" y="215.4">ROMOEU</text>
<text x="117.5" y="210.4">R/W</text>
<text x="125.9" y="214.4">60</text>
<text x="151.3" y="211.8">22</text>
<text x="151.3" y="214.4">23</text>
<text x="253.7" y="212.8">3</text>
<text x="265.1" y="212.8">4</text>
<text x="115.5" y="218">ROMOEL</text>
<text x="125.9" y="219.4">19</text>
<text x="125.9" y="222">20</text>
<text x="125.9" y="216.9">61</text>
<text x="151.3" y="216.9">24</text>
<text x="151.3" y="219.4">35</text>
<text x="151.3" y="222">36</text>
<text x="151.3" y="224.5">37</text>
<text x="151.3" y="227.1">38</text>
<text x="253.7" y="226.5">1</text>
<text x="265.1" y="226.5">2</text>
<text x="125.9" y="229.6">26</text>
<text x="125.9" y="232.1">58</text>
<text x="151.3" y="229.6">53</text>
<text x="151.3" y="232.1">54</text>
<text x="10.3" y="236">E</text>
<text x="125.9" y="234.7">10</text>
<text x="125.9" y="237.2">25</text>
<text x="125.9" y="239.8">42</text>
<text x="151.3" y="239.8">41</text>
<text x="151.3" y="234.7">55</text>
<text x="151.3" y="237.2">56</text>
<text x="408.3" y="236">E</text>
<text x="125.9" y="242.3">57</text>
<text x="151.3" y="242.3">59</text>
<text x="156.6" y="243.4">ROMOE</text>
<text x="237.3" y="242.1">SHADOW</text>
<text x="10.3" y="286">F</text>
<text x="35" y="287">1</text>
<text x="85" y="287">2</text>
<text x="135" y="287">3</text>
<text x="185" y="287">4</text>
<text x="235" y="287">5</text>
<text x="285" y="287">6</text>
<text x="335" y="287">7</text>
<text x="385" y="287">8</text>
<text x="408.3" y="286">F</text>
</g>
<g font-size="1.3" fill="#008484">
<text x="159.1" y="29.9">VCC</text>
<text x="172.8" y="35.5">VCC</text>
<text x="177.8" y="35.5">GND</text>
<text x="169.3" y="40.3">U7</text>
<text x="170.2" y="46.4">A1</text>
<text x="170.2" y="43.9">A0</text>
<text x="177" y="44.7" transform="rotate(-90 177 44.7)">VCC</text>
<text x="179.5" y="45" transform="rotate(-90 179.5 45)">GND</text>
<text x="180.5" y="43.9">CS1</text>
<text x="188.2" y="47.5">GND</text>
<text x="170.2" y="51.5">A3</text>
<text x="170.2" y="49">A2</text>
<text x="180.5" y="51.5">CS2</text>
<text x="236.8" y="50.8">VCC</text>
<text x="240.8" y="53.8">U9</text>
<text x="284.3" y="52.8">3.9K</text>
<text x="285.2" y="49.2">R7</text>
<text x="170.2" y="59.1">A6</text>
<text x="170.2" y="56.6">A5</text>
<text x="170.2" y="54.1">A4</text>
<text x="181.6" y="56.6">WE</text>
<text x="181.7" y="54.1">OE</text>
<text x="240.8" y="56.3">74LS273</text>
<text x="284.3" y="58.9">2.2K</text>
<text x="285.2" y="55.3">R8</text>
<text x="170.2" y="61.7">A7</text>
<text x="170.2" y="64.2">A8</text>
<text x="181.7" y="61.7">D0</text>
<text x="181.7" y="64.2">D1</text>
<text x="231.6" y="61.7">D0</text>
<text x="231.6" y="64.2">D1</text>
<text x="239.7" y="62.5" transform="rotate(-90 239.7 62.5)">VCC</text>
<text x="243.1" y="61.7">Q0</text>
<text x="243.1" y="64.2">Q1</text>
<text x="285.2" y="61.4">R1</text>
<text x="285.2" y="65">1K</text>
<text x="170.2" y="69.3">A10</text>
<text x="170.2" y="71.8">A11</text>
<text x="170.2" y="66.8">A9</text>
<text x="181.7" y="66.8">D2</text>
<text x="181.7" y="69.3">D3</text>
<text x="181.7" y="71.8">D4</text>
<text x="231.6" y="66.8">D2</text>
<text x="231.6" y="69.3">D3</text>
<text x="231.6" y="71.8">D4</text>
<text x="243.1" y="66.8">Q2</text>
<text x="243.1" y="69.3">Q3</text>
<text x="243.1" y="71.8">Q4</text>
<text x="284.6" y="71.1">470</text>
<text x="285.2" y="67.5">R9</text>
<text x="298.8" y="70.6">R21</text>
<text x="170.2" y="76.9">NC</text>
<text x="170.2" y="74.4">A12</text>
<text x="181.7" y="74.4">D5</text>
<text x="181.7" y="76.9">D6</text>
<text x="231.6" y="74.4">D5</text>
<text x="231.6" y="76.9">D6</text>
<text x="243.1" y="74.4">Q5</text>
<text x="243.1" y="76.9">Q6</text>
<text x="284.6" y="73.6">R10</text>
<text x="284.6" y="77.2">220</text>
<text x="298.8" y="74.1">150</text>
<text x="174.8" y="83.5">4364</text>
<text x="181.7" y="79.5">D7</text>
<text x="231.6" y="79.5">D7</text>
<text x="243.1" y="79.5">Q7</text>
<text x="270.4" y="79.5">U11D</text>
<text x="294.6" y="81.5">R4</text>
<text x="294.6" y="83.5">8.2K</text>
<text x="172.8" y="89.9">VCC</text>
<text x="177.8" y="89.9">GND</text>
<text x="231.6" y="87.1">Mr</text>
<text x="231.6" y="84.5">Cp</text>
<text x="239.7" y="88.1" transform="rotate(-90 239.7 88.1)">GND</text>
<text x="270.2" y="88.3">74LS05</text>
<text x="169.3" y="94.7">U6</text>
<text x="284.6" y="95.5">R11</text>
<text x="170.2" y="100.8">A1</text>
<text x="170.2" y="98.3">A0</text>
<text x="177" y="99.1" transform="rotate(-90 177 99.1)">VCC</text>
<text x="179.5" y="99.3" transform="rotate(-90 179.5 99.3)">GND</text>
<text x="180.5" y="98.3">CS1</text>
<text x="188.2" y="101.8">GND</text>
<text x="236.7" y="98.3">GND</text>
<text x="284.3" y="99">3.9K</text>
<text x="284.6" y="101.6">R12</text>
<text x="170.2" y="105.9">A3</text>
<text x="170.2" y="103.3">A2</text>
<text x="180.5" y="105.9">CS2</text>
<text x="284.3" y="105.1">2.2K</text>
<text x="285.2" y="107.7">R2</text>
<text x="170.2" y="113.5">A6</text>
<text x="170.2" y="111">A5</text>
<text x="170.2" y="108.4">A4</text>
<text x="181.6" y="111">WE</text>
<text x="181.7" y="108.4">OE</text>
<text x="284.6" y="113.7">R13</text>
<text x="285.2" y="111.2">1K</text>
<text x="170.2" y="116">A7</text>
<text x="170.2" y="118.6">A8</text>
<text x="181.7" y="116">D0</text>
<text x="181.7" y="118.6">D1</text>
<text x="284.6" y="119.8">R14</text>
<text x="284.6" y="117.3">470</text>
<text x="298.8" y="116.8">R20</text>
<text x="170.2" y="123.7">A10</text>
<text x="170.2" y="121.1">A9</text>
<text x="181.7" y="121.1">D2</text>
<text x="181.7" y="123.7">D3</text>
<text x="236.8" y="123.4">VCC</text>
<text x="284.6" y="123.4">220</text>
<text x="298.8" y="120.4">150</text>
<text x="144.3" y="130.6">C67</text>
<text x="170.2" y="131.3">NC</text>
<text x="170.2" y="128.7">A12</text>
<text x="170.2" y="126.2">A11</text>
<text x="181.7" y="126.2">D4</text>
<text x="181.7" y="128.7">D5</text>
<text x="181.7" y="131.3">D6</text>
<text x="240.8" y="126.7">U10</text>
<text x="240.8" y="129.2">74LS273</text>
<text x="279.9" y="127.2">U11E</text>
<text x="294.6" y="127.7">R5</text>
<text x="294.6" y="129.7">8.2K</text>
<text x="144.3" y="132.5">220pF</text>
<text x="174.8" y="137.9">4364</text>
<text x="181.7" y="133.8">D7</text>
<text x="231.6" y="134.3">D0</text>
<text x="231.6" y="136.9">D1</text>
<text x="239.7" y="135.1" transform="rotate(-90 239.7 135.1)">VCC</text>
<text x="243.1" y="134.3">Q0</text>
<text x="243.1" y="136.9">Q1</text>
<text x="278.8" y="136.1">74LS05</text>
<text x="139.7" y="138.9">GND</text>
<text x="231.6" y="139.4">D2</text>
<text x="231.6" y="141.9">D3</text>
<text x="243.1" y="139.4">Q2</text>
<text x="243.1" y="141.9">Q3</text>
<text x="284.6" y="141.7">R15</text>
<text x="231.6" y="144.5">D4</text>
<text x="231.6" y="147">D5</text>
<text x="231.6" y="149.6">D6</text>
<text x="243.1" y="144.5">Q4</text>
<text x="243.1" y="147">Q5</text>
<text x="243.1" y="149.6">Q6</text>
<text x="284.3" y="145.2">3.9K</text>
<text x="284.6" y="147.8">R16</text>
<text x="129.7" y="155.9">U5</text>
<text x="231.6" y="152.1">D7</text>
<text x="243.1" y="152.1">Q7</text>
<text x="284.3" y="151.3">2.2K</text>
<text x="285.2" y="153.9">R3</text>
<text x="130.3" y="159.5">B01</text>
<text x="145.9" y="159.5">A01</text>
<text x="231.6" y="159.7">Mr</text>
<text x="231.6" y="157.2">Cp</text>
<text x="239.7" y="160.8" transform="rotate(-90 239.7 160.8)">GND</text>
<text x="284.6" y="160">R17</text>
<text x="285.2" y="157.4">1K</text>
<text x="130.3" y="162">B02</text>
<text x="130.3" y="164.5">B03</text>
<text x="130.3" y="167.1">B04</text>
<text x="145.9" y="162">A02</text>
<text x="145.9" y="164.5">A03</text>
<text x="145.9" y="167.1">A04</text>
<text x="284.6" y="166.1">R18</text>
<text x="284.6" y="163.5">470</text>
<text x="298.8" y="163">R19</text>
<text x="298.8" y="166.6">150</text>
<text x="130.3" y="169.6">B05</text>
<text x="130.3" y="172.2">B06</text>
<text x="145.9" y="169.6">A05</text>
<text x="145.9" y="172.2">A06</text>
<text x="236.7" y="170.9">GND</text>
<text x="279.9" y="173.9">U11F</text>
<text x="284.6" y="169.6">220</text>
<text x="294.6" y="173.9">R6</text>
<text x="130.3" y="174.7">B07</text>
<text x="130.3" y="177.2">B08</text>
<text x="130.3" y="179.8">B11</text>
<text x="145.9" y="174.7">A07</text>
<text x="145.9" y="177.2">A08</text>
<text x="145.9" y="179.8">A11</text>
<text x="294.6" y="176">8.2K</text>
<text x="130.3" y="182.3">B12</text>
<text x="130.3" y="184.9">B13</text>
<text x="145.9" y="182.3">A12</text>
<text x="145.9" y="184.9">A13</text>
<text x="278.8" y="182.3">74LS05</text>
<text x="130.3" y="187.4">B14</text>
<text x="130.3" y="189.9">B15</text>
<text x="145.9" y="187.4">A14</text>
<text x="145.9" y="189.9">A15</text>
<text x="65.8" y="196">74HC04</text>
<text x="67.1" y="193.5">U80F</text>
<text x="90.2" y="196">74HC04</text>
<text x="91.4" y="193.5">U80E</text>
<text x="130.3" y="192.5">B16</text>
<text x="130.3" y="195">B17</text>
<text x="130.3" y="197.6">B18</text>
<text x="145.9" y="192.5">A16</text>
<text x="145.9" y="195">A17</text>
<text x="145.9" y="197.6">A18</text>
<text x="257.5" y="196.3">U11C</text>
<text x="130.3" y="202.6">G0</text>
<text x="145.9" y="200.1">A21</text>
<text x="145.9" y="202.6">A22</text>
<text x="130.3" y="205.2">G1</text>
<text x="130.3" y="207.7">DIR0</text>
<text x="145.9" y="207.7">A24</text>
<text x="145.9" y="205.2">A23</text>
<text x="256.5" y="204.9">74LS05</text>
<text x="130.3" y="210.3">DIR1</text>
<text x="130.3" y="215.3">ANI0</text>
<text x="145.9" y="210.3">A25</text>
<text x="145.9" y="212.8">A26</text>
<text x="145.9" y="215.3">A27</text>
<text x="257.5" y="210">U11B</text>
<text x="130.3" y="220.4">NC</text>
<text x="130.3" y="217.9">ANI1</text>
<text x="145.9" y="217.9">A28</text>
<text x="145.9" y="220.4">A31</text>
<text x="256.5" y="218.6">74LS05</text>
<text x="121.3" y="227.3">VCC</text>
<text x="130.3" y="223">NC</text>
<text x="145.9" y="223">A32</text>
<text x="145.9" y="225.5">A33</text>
<text x="257.6" y="223.7">U11A</text>
<text x="130.3" y="230.6">VCC</text>
<text x="130.3" y="233.1">VCC</text>
<text x="145.9" y="228">A34</text>
<text x="145.9" y="230.6">A35</text>
<text x="145.9" y="233.1">A36</text>
<text x="256.5" y="232.4">74LS05</text>
<text x="130.3" y="235.7">GND</text>
<text x="130.3" y="238.2">GND</text>
<text x="145.9" y="235.7">A37</text>
<text x="145.9" y="238.2">A38</text>
<text x="130.3" y="240.7">GND</text>
<text x="130.3" y="243.3">GND</text>
<text x="144.4" y="243.3">ANO0</text>
<text x="146.8" y="240.7">WE</text>
<text x="122.7" y="248.4">GND</text>
<text x="135.9" y="247.6">NEO-G0</text>
</g>
<g font-size="1.3">
<text x="129.1" y="42.8">PA0</text>
<text x="129.1" y="47.9">PA2</text>
<text x="129.1" y="45.3">PA1</text>
<text x="150.6" y="47.9">PA2</text>
<text x="150.6" y="45.3">PA1</text>
<text x="150.6" y="42.8">PA0</text>
<text x="129.1" y="50.4">PA3</text>
<text x="129.1" y="53">PA4</text>
<text x="150.6" y="53">PA4</text>
<text x="150.6" y="50.4">PA3</text>
<text x="129.1" y="58">PA6</text>
<text x="129.1" y="55.5">PA5</text>
<text x="150.6" y="58">PA6</text>
<text x="150.6" y="55.5">PA5</text>
<text x="129.1" y="60.6">PA7</text>
<text x="129.1" y="63.1">PA8</text>
<text x="129.1" y="65.7">PA9</text>
<text x="150.6" y="60.6">PA7</text>
<text x="150.6" y="63.1">PA8</text>
<text x="150.6" y="65.7">PA9</text>
<text x="193" y="60.6">PC0</text>
<text x="193" y="63.1">PC1</text>
<text x="193" y="65.7">PC2</text>
<text x="215.6" y="65.7">PC1</text>
<text x="215.6" y="60.6">PC12</text>
<text x="215.6" y="63.1">PC0</text>
<text x="127.9" y="68.2">PA10</text>
<text x="127.9" y="70.7">PA11</text>
<text x="150.6" y="70.7">PA11</text>
<text x="150.6" y="68.2">PA10</text>
<text x="193" y="68.2">PC3</text>
<text x="193" y="70.7">PC4</text>
<text x="215.6" y="68.2">PC2</text>
<text x="215.6" y="70.7">PC3</text>
<text x="193" y="75.8">PC6</text>
<text x="193" y="73.3">PC5</text>
<text x="215.6" y="73.3">PC13</text>
<text x="215.6" y="75.8">PC4</text>
<text x="193" y="78.4">PC7</text>
<text x="215.6" y="78.4">PC5</text>
<text x="150.6" y="97.2">PA0</text>
<text x="150.6" y="99.7">PA1</text>
<text x="150.6" y="104.8">PA3</text>
<text x="150.6" y="102.2">PA2</text>
<text x="150.6" y="107.3">PA4</text>
<text x="150.6" y="112.4">PA6</text>
<text x="150.6" y="109.9">PA5</text>
<text x="150.6" y="117.5">PA8</text>
<text x="150.6" y="114.9">PA7</text>
<text x="193" y="114.9">PC8</text>
<text x="193" y="117.5">PC9</text>
<text x="150.6" y="122.6">PA10</text>
<text x="150.6" y="120">PA9</text>
<text x="150.6" y="125.1">PA11</text>
<text x="193" y="120">PC10</text>
<text x="193" y="125.1">PC12</text>
<text x="193" y="122.6">PC11</text>
<text x="193" y="130.2">PC14</text>
<text x="193" y="127.6">PC13</text>
<text x="193" y="132.7">PC15</text>
<text x="215.4" y="135.8">PC7</text>
<text x="215.4" y="133.2">PC6</text>
<text x="215.4" y="143.4">PC9</text>
<text x="215.4" y="138.3">PC14</text>
<text x="215.4" y="140.8">PC8</text>
<text x="215.4" y="148.5">PC11</text>
<text x="215.4" y="145.9">PC10</text>
<text x="215.4" y="151">PC15</text>
<text x="116.8" y="160.9">D1</text>
<text x="116.8" y="158.4">D0</text>
<text x="160.8" y="160.9">CDD1</text>
<text x="160.8" y="158.4">CDD0</text>
<text x="116.8" y="166">D3</text>
<text x="116.8" y="163.5">D2</text>
<text x="160.8" y="163.5">CDD2</text>
<text x="160.8" y="166">CDD3</text>
<text x="116.8" y="171.1">D5</text>
<text x="116.8" y="173.6">D6</text>
<text x="116.8" y="168.5">D4</text>
<text x="160.8" y="171.1">CDD5</text>
<text x="160.8" y="173.6">CDD6</text>
<text x="160.8" y="168.5">CDD4</text>
<text x="116.8" y="176.2">D7</text>
<text x="116.8" y="178.7">D8</text>
<text x="160.8" y="176.2">CDD7</text>
<text x="160.8" y="178.7">CDD8</text>
<text x="116.8" y="183.8">D10</text>
<text x="116.8" y="181.2">D9</text>
<text x="160.8" y="181.2">CDD9</text>
<text x="160.8" y="183.8">CDD10</text>
<text x="116.8" y="191.4">D13</text>
<text x="116.8" y="186.3">D11</text>
<text x="116.8" y="188.9">D12</text>
<text x="160.8" y="191.4">CDD13</text>
<text x="160.8" y="186.3">CDD11</text>
<text x="160.8" y="188.9">CDD12</text>
<text x="116.8" y="196.5">D15</text>
<text x="116.8" y="193.9">D14</text>
<text x="160.8" y="196.5">CDD15</text>
<text x="160.8" y="193.9">CDD14</text>
<text x="162.1" y="201.6">PC1</text>
<text x="162.1" y="199">PC0</text>
<text x="162.1" y="204.1">PC2</text>
<text x="162.1" y="209.2">PC4</text>
<text x="162.1" y="206.6">PC3</text>
<text x="162.1" y="214.3">PC6</text>
<text x="162.1" y="211.7">PC5</text>
<text x="162.1" y="216.8">PC7</text>
<text x="162.1" y="219.3">PC8</text>
<text x="162.1" y="221.9">PC9</text>
<text x="162.1" y="224.4">PC10</text>
<text x="162.1" y="227">PC11</text>
<text x="162.1" y="232">PC13</text>
<text x="162.1" y="229.5">PC12</text>
<text x="162.1" y="237.1">PC15</text>
<text x="162.1" y="234.6">PC14</text>
</g>
<g font-size="1.3" fill="#000084">
<text x="146.4" y="89.4" transform="rotate(-90 146.4 89.4)">PA[0..11]</text>
<text x="161.7" y="149.8">CDD[0..15]</text>
<text x="93.7" y="154.4">D[0..15]</text>
<text x="193.3" y="195.2">PC[0..15]</text>
</g>
</svg>
